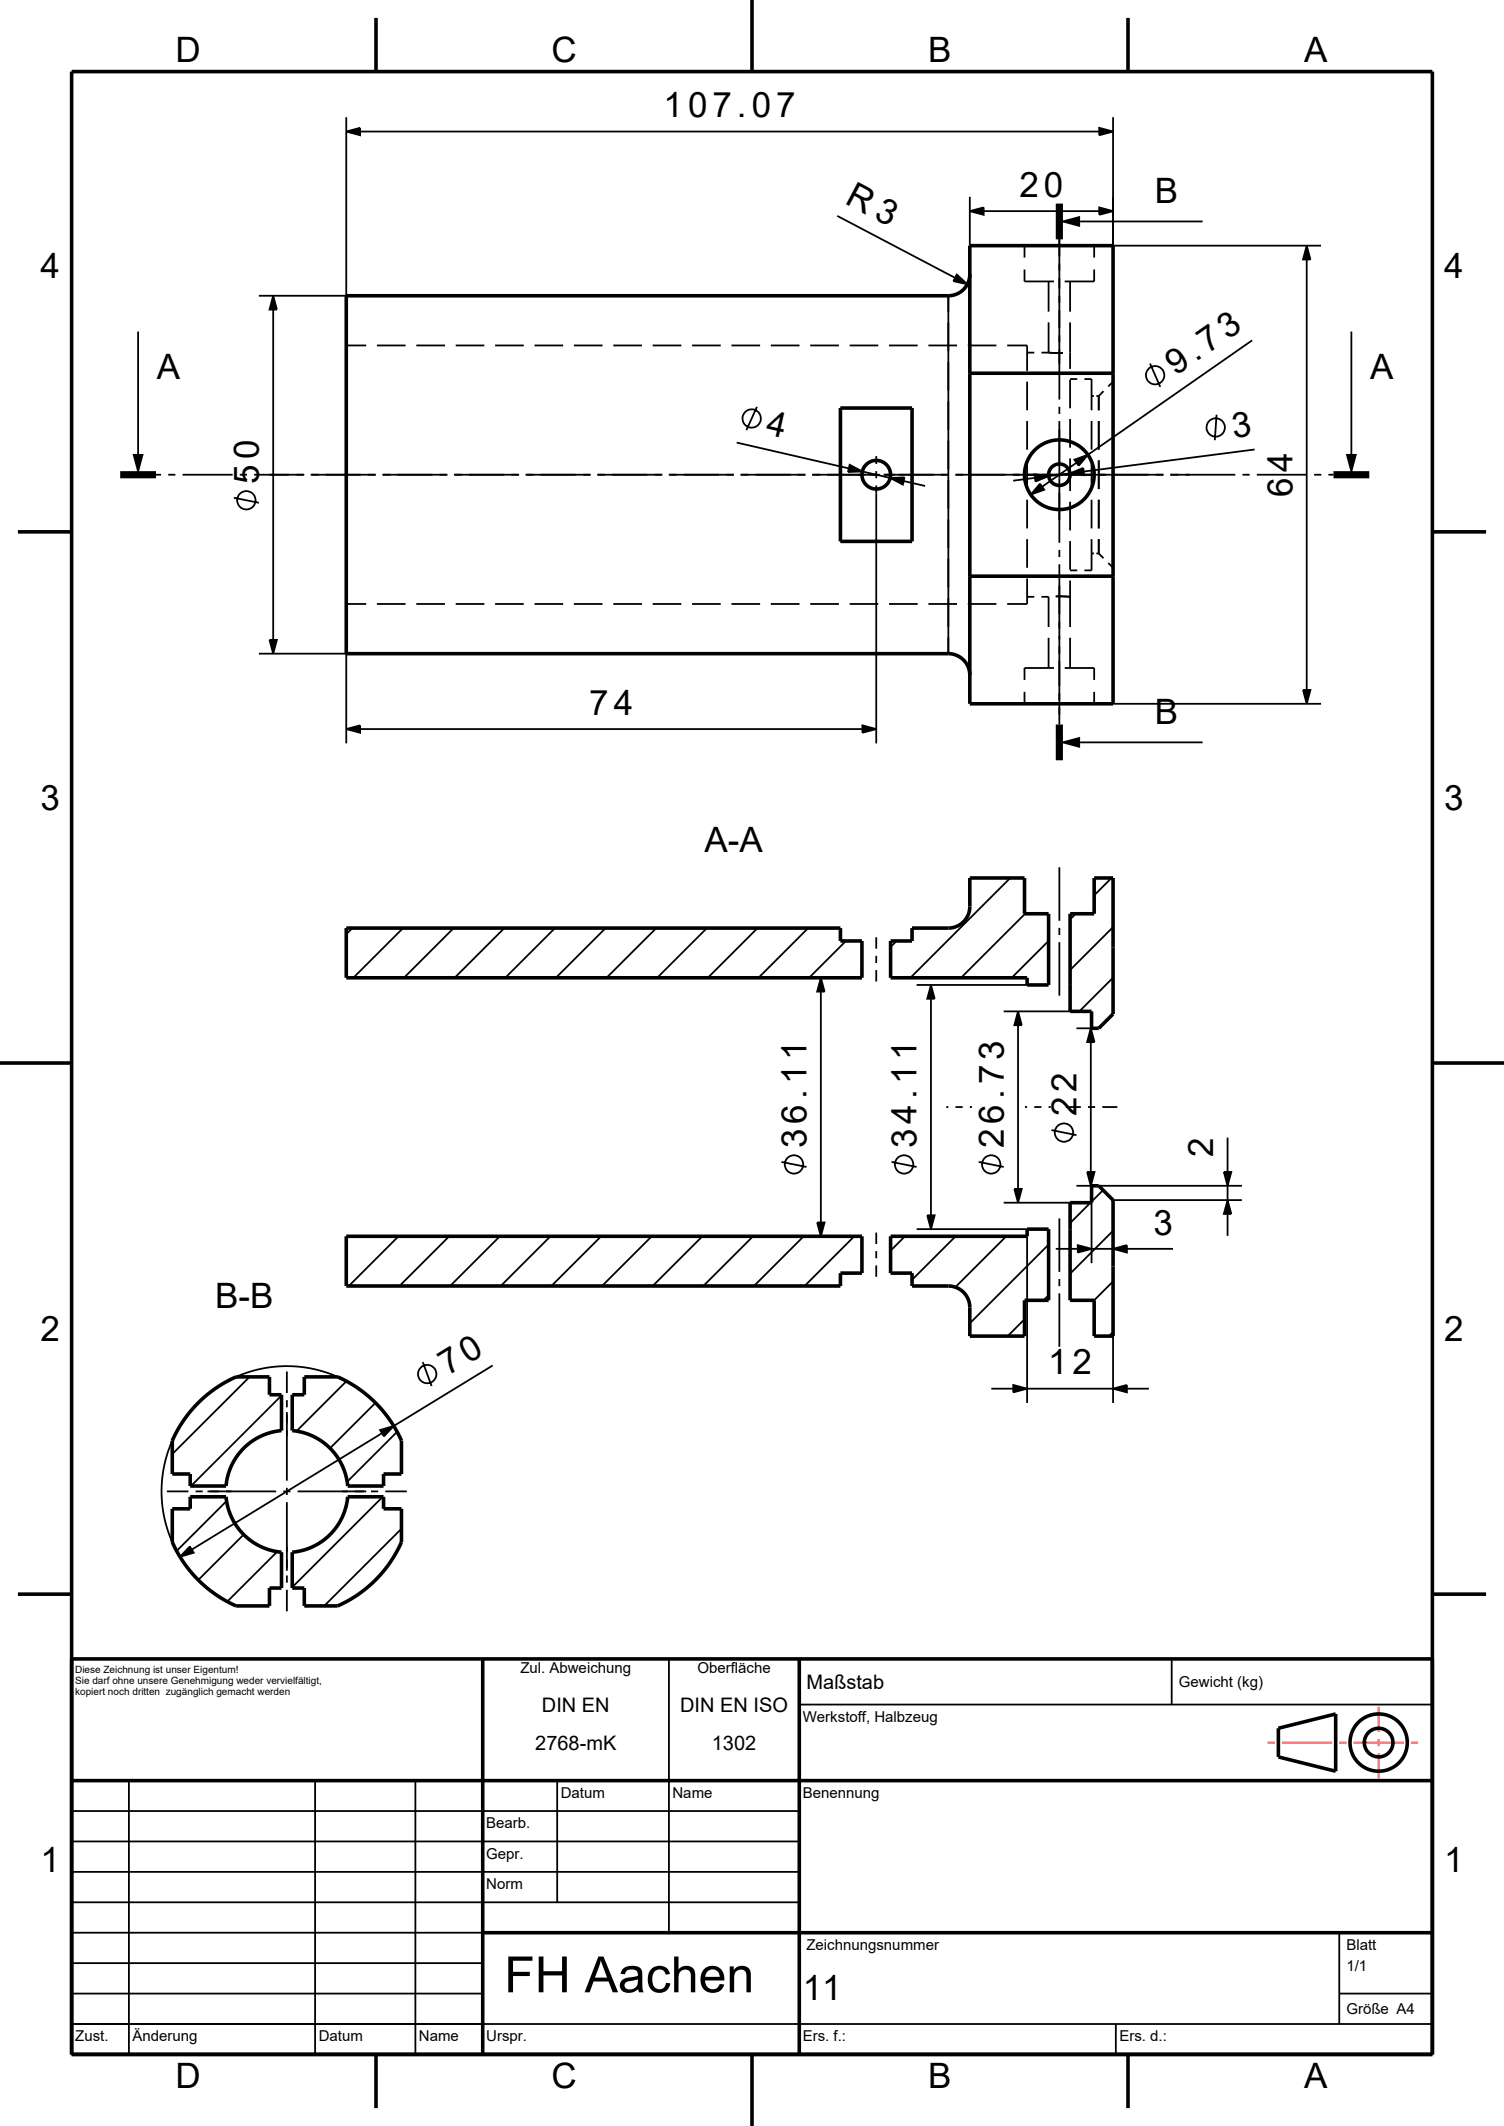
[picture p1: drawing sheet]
<svg xmlns="http://www.w3.org/2000/svg" width="210mm" height="297mm" viewBox="0 0 210 297" stroke-linecap="round" stroke-linejoin="round" font-family="sans-serif">
<g fill="none" stroke="#000" stroke-width=".25">
<path d="M48.3 18.4l2-.5v1zM48.3 16.4v24.9h-12.2M50.3 18.4h103.2M153.5 17.9l1.9 .5-1.9 .5zM155.4 16.4v17.9h29.1M116.9 30.2l16.5 8.6M133.6 38.4l1.5 1.3-2-.4zM135.4 29.5l1.9-.5v1zM135.4 27.5v6.8M137.3 29.5h16.2M143.1 34.3v1.7M143.1 37.7v1.6h4.1"/>
<path d="M146.4 39.3v4.2M147.9 32.8v23M149.4 39.3v4.2M150.8 30.9h17.1M152.8 37.7v1.6h-4.1M152.8 34.3v1.7M153.5 29l1.9 .5-1.9 .5zM182.5 34.3l.5 1.9h-1.1zM182.5 36.2v60.2M19.3 46.3v17.1M38.1 41.3l.6 2h-1.1zM38.1 43.3v46.1"/>
<path d="M48.3 48.3h2.8M52.6 48.3h4M58.1 48.3h4M63.6 48.3h4M69.1 48.3h4M74.6 48.3h4M80.1 48.3h4M85.6 48.3h4M91.1 48.3h4M96.6 48.3h4M102.1 48.3h4M105.7 56.8l-1.5 3.3"/>
<path d="M107.6 48.3h4M113.1 48.3h4M117.3 57h4.3M118.6 48.3h4M123.1 57h4.2M124.1 48.3h4M129.6 48.3h4M132.4 41.3v50M135.1 48.3h4M135.4 52.1h3.8M140.6 48.3h2.8v3.5M140.7 52.1h4"/>
<path d="M143.4 53.3v4M143.4 58.8v4M143.4 49.3h1M145.4 49.3h1M146.2 52.1h4M146.4 49.3h2M146.4 45v4.3M147.9 56.8v1M147.9 58.8v17M149.4 49.3h.1M149.4 45v6.5M149.4 53v4"/>
<path d="M149.4 58.5v4M149.4 53h1M151.4 53h1v4.3M151.7 52.1h3.7M152.4 58.8v4M152.4 55.3h.3M153.1 55.3h.3M153.4 55.3v2M153.4 58.8v4M154.1 54.7l-.7 .6M155.4 53.3l-.7 .7M160.6 50.8l1.4 3.3"/>
<path d="M169.9 57.9l-.3 3.6M174.8 47.5l-22.9 16M188.7 46.3v17.1M21.8 66.3h.7M23.5 66.3h1M25.5 66.3h7M32.6 69.5l3.5 .7M33.5 66.3h1M35.5 66.3h7M43.4 66.3h9.1M53.4 66.3h9.1M63.4 66.3h9.1"/>
<path d="M73.4 66.3h9.1M83.4 66.3h9.1M93.4 66.3h9.1M102.9 61.8l15.6 3.6M103.4 66.3h9.1M113.4 66.3h9.5M117.3 75.6h4.3M118.6 64.9l1.8 1h-2zM120.4 65.9l3.9 .9M122.4 63.7v1.1M122.4 65.8v1M122.4 67.8v36.1"/>
<path d="M123.1 75.6h4.2M123.4 66.3h9.1M124.3 66.8l2-.1-.2 1zM126.2 67.2l3 .7M133.4 66.3h29.1M143.4 64.3v4M143.4 69.8v4M143.4 75.3v4M144.4 66.2l2 .3-1.8 .8zM144.5 66.8l-3 .4M145.2 67.6l.6 .8-1.9 .7zM147.9 76.8v1"/>
<path d="M147.9 78.8v22.4M149.4 66.1l1.9-.7 .1 1zM149.4 66.1l-3 .4M149.4 64v4.6M149.4 70.1v4M149.4 75.6v4M149.4 79.7h1M150 64.2l1.9-.7-1.3 1.6zM150.3 64.6l-4.8 3.4M152.4 64.3v4M152.4 69.8v4M152.4 75.3v4.4h-1"/>
<path d="M152.4 77.3h.3M153.1 77.3h.3M153.4 64.3v4M153.4 69.8v4M153.4 75.3v2M153.4 77.3l.7 .7M154.7 78.7l.7 .6M163.4 66.3h9.1M173.5 66.3h1M175.2 62.8l-23.9 3.1M175.5 66.3h7M183.5 66.3h1"/>
<path d="M185.5 66.3h.7M36.1 91.3h12.2v12.6M37.6 89.4h1.1l-.6 1.9zM48.3 84.4h2.8M52.6 84.4h4M58.1 84.4h4M63.6 84.4h4M69.1 84.4h4M74.6 84.4h4M80.1 84.4h4M85.6 84.4h4M91.1 84.4h4"/>
<path d="M96.6 84.4h4M102.1 84.4h4M107.6 84.4h4M113.1 84.4h4M118.6 84.4h4M124.1 84.4h4M129.6 84.4h4M135.1 84.4h4M135.4 80.5h3.8M140.7 80.5h4M143.1 96.7v1.6M143.4 80.8v3.6h-2.8"/>
<path d="M143.4 83.4h1M145.4 83.4h1v4.2M146.2 80.5h4M146.4 89.1v4.2M147.2 93.3h-4.1v1.7M147.4 83.3l2 .1M148.7 93.3h4.1v1.7M149.4 81.1v6.5M149.4 89.1v4.2M151.7 80.5h3.7M152.8 96.7v1.6h31.7M181.9 96.4h1.1l-.5 1.9z"/>
<path d="M48.3 101.9l2-.6v1.1zM50.3 101.9h70.1M120.4 101.3l2 .6-2 .5zM150.8 103.7h17.1M49.2 129.7l-.9 .8M56.3 129.7l-7 6.9M63.3 129.7l-6.9 6.9M70.4 129.7l-6.9 6.9M77.5 129.7l-7 6.9M84.6 129.7l-7 6.9M91.6 129.7l-6.9 6.9M98.7 129.7l-6.9 6.9"/>
<path d="M105.8 129.7l-7 6.9M112.8 129.7l-6.9 6.9M114.6 136.6l.5 1.9h-1zM114.6 138.5v32.3M118.1 131.5l-5.1 5.1M120.4 136.3l-.4 .3M122.4 130.9v1.6M122.4 133.5v1M122.4 135.5v1.6M125.2 131.5l-.8 .8M128 137.6h15.4M130 137.6l.5 1.9h-1z"/>
<path d="M130 139.5v30.3M141.1 122.7l-14 13.9M143.1 127.7l-8.9 8.9M146.4 131.4l-5.1 5.2M147.9 121.2v7.4M147.9 129.6v1M147.9 131.6v7.5M150.2 127.7l-.8 .7M155.2 122.7l-2.4 2.4M155.4 136.6l-4.7 4.7M155.4 129.5l-6 6M132.1 154.7h.3"/>
<path d="M133.4 154.7h1M135.4 154.7h.3M140.1 141.3h9.3M142.1 141.3l.6 1.9h-1.1zM142.1 143.2v22.9M143.1 154.7h.3M144.4 154.7h1M146.4 154.7h.3M146.8 157.9l3.5 .7M148.8 154.7h2.1M150.3 143.7h2.1M151.9 154.7h1"/>
<path d="M152.3 143.7l.5 1.9h-1zM152.3 145.6v18.1M153.9 154.7h2.1M171.4 158.9v4.8M48.6 172.7l-.3 .2M55.6 172.7l-6.9 7M62.7 172.7l-6.9 7M69.8 172.7l-7 7M76.9 172.7l-7 7M83.9 172.7l-6.9 7M91 172.7l-6.9 7M98.1 172.7l-7 7"/>
<path d="M105.1 172.7l-6.9 7M109.1 162.3l3.5 .7M112.2 172.7l-6.9 7M114.1 170.8h1l-.5 1.9zM119.3 172.7l-7 7M122.4 172.2v1.6M122.4 174.8v1M122.4 176.8v1.6M124.5 162.3l3.5 .7M126.4 172.7l-2 2M128 171.7h15.4M129.5 169.8h1l-.5 1.9z"/>
<path d="M133.4 172.7l-6.1 6.1M136.6 162.3l3.5 .7M140.1 168h9.3M140.5 172.7l-7.1 7.1M141.6 166.1h1.1l-.6 1.9zM143.4 172.7v23.3M146.4 173.9l-11 11M147.4 174.5h3.1M147.9 170.2v7.5M147.9 178.7v1M150.3 165.7h2.1M150.5 173.9l1.9 .6-1.9 .5z"/>
<path d="M151.8 163.7h1l-.5 2zM152.3 168l-2.9 2.9M152.4 168v8.5M152.4 174.5h3M153.4 165.7h20M154 166.3l-1.6 1.6M155.4 174.5l1.9-.6v1.1zM155.4 179l-2.6 2.7M155.4 171.9l-6 6M155.4 167.7h18M157.3 174.5h6.5M170.9 163.7h1l-.5 2z"/>
<path d="M171.4 167.7l.5 1.9h-1zM171.4 165.7v2M171.4 169.6v3.1M33 192.3a17.5 17.5 0 0 1 22.9 8.7M34.8 192.3l-10.7 10.8M39.3 195l-12.6 12.6M40.1 197.3v1.5M40.1 191.6v3M40.1 195.6v1M40.1 197.6v9.2M48.4 193l-7 6.9M52.4 196l-6.3 6.3"/>
<path d="M53.1 199.8l1.9-.6-1.4 1.5zM59 190.3l1.3 3.3M68.8 190.8l-13.8 8.4M138.4 194h3.1M141.5 193.5l1.9 .5-1.9 .5zM143.1 184.3l-2.4 2.4M143.4 194h12M146.4 180.9l-.7 .8M147.9 180.7v7.4M155.4 194l1.9-.5v1zM155.4 186.1l-.6 .6M155.4 186.7v9.3"/>
<path d="M157.3 194h3.1M23.3 208.3h3M24.1 201.3a17.5 17.5 0 0 0 2.2 17.8M26.5 216l.5 .9-1.9 .6zM27.3 208.3h1M29 208.3h9.6M31.6 209.7l-6.9 7M34 214.4l-6.3 6.3M38.7 216.8l-7 6.9M39.6 208.3h1M40.1 207.8v1M40.1 209.8v9.6"/>
<path d="M41.6 208.3h9.2M49.6 208.3h1.5M51.8 208.3h1M53.3 200.2l-26.5 16.3M53.4 209.1l-12.6 12.6M53.8 208.3h3M55.4 200l-6.9 7M56.1 213.6l-10.8 10.7M40.1 220.1v1M40.1 222.1v3M93.4 231.8v38.2M111.6 238.1h88.4"/>
<path d="M163.6 231.8v6.3M10 257.2h101.6M10 253h101.6M18 248.8v38.2M44 248.8v38.2M58 248.8v38.2M77.8 248.8v17M10 278.5h57.4M10 274.2h57.4M10 270h57.4M10 265.8h101.6M10 261.5h101.6"/>
<path d="M187 278.5h13M187 270v12.8M10 282.8h190M155.8 282.8v4.2"/>
<circle cx="105" cy="58.5" r="1.28"/>
<circle cx="161.3" cy="52.4" r="1.28"/>
<circle cx="169.7" cy="59.7" r="1.28"/>
<circle cx="34.4" cy="69.9" r="1.28"/>
<circle cx="148.6" cy="158.2" r="1.28"/>
<circle cx="110.9" cy="162.7" r="1.28"/>
<circle cx="126.2" cy="162.7" r="1.28"/>
<circle cx="138.4" cy="162.7" r="1.28"/>
<circle cx="59.7" cy="192" r="1.28"/>
</g>
<g fill="none" stroke="#000" stroke-width=".5">
<path d="M10 10h190v277h-190zM52.5 2.5v7.5M105 0v10M157.5 2.5v7.5M135.4 38.3a3 3 0 0 1-3 3h-84.1v50h84.1a3 3 0 0 1 3 3M135.4 34.3h20v64h-20zM117.3 57h10v18.6h-10zM135.4 52.1h20M2.5 74.3h7.5M200 74.3h7.5M135.4 80.5h20M48.3 129.7h69v1.8h3.1v5.1h-72.1z"/>
<path d="M124.4 131.5h2.9v-1.8h5.1a3 3 0 0 0 3-3v-4h7.7v5h3.3v9.9h-3v-1h-19zM152.8 122.7h2.6v19l-2 2h-1v-2.4h-3v-13.6h3.4zM0 148.5h10M200 148.5h10M48.3 172.7h72.1v5.2h-3.1v1.8h-69zM124.4 172.7h19v-1h3v10h-3.3v5h-7.7v-4a3 3 0 0 0-3-3h-5.1v-1.8h-2.9zM149.4 168h3v-2.3h1l2 2v19h-2.6v-5h-3.4zM27.6 196a17.5 17.5 0 0 1 5.4-3.7h4.6v2.5h1.7v5.1a8.5 8.5 0 0 0-7.7 7.7h-5v-1.7h-2.5v-4.6a17.5 17.5 0 0 1 3.5-5.3zM42.5 192.3h4.6a17.5 17.5 0 0 1 9 9v4.6h-2.5v1.7h-5.1a8.5 8.5 0 0 0-7.7-7.7v-5.1h1.7zM24.1 210.8h2.5v-1.7h5a8.5 8.5 0 0 0 7.7 7.7v5h-1.7v2.5h-4.6a17.5 17.5 0 0 1-8.9-8.9zM40.8 216.8a8.5 8.5 0 0 0 7.7-7.7h5.1v1.7h2.5v4.6a17.5 17.5 0 0 1-9 8.9h-4.6v-2.5h-1.7zM2.5 222.7h7.5"/>
<path d="M10 231.8h190M67.4 231.8v55.2M111.6 231.8v55.2M200 222.7h7.5M10 248.8h190M178.5 241.4l8-2v8l-8-2zM67.4 270h132.6M52.5 287v7.5M105 287v10M157.5 287v7.5"/>
<circle cx="122.4" cy="66.3" r="2"/>
<circle cx="147.9" cy="66.3" r="4.9"/>
<circle cx="147.9" cy="66.3" r="1.5"/>
<circle cx="192.5" cy="243.4" r="2"/>
<circle cx="192.5" cy="243.4" r="4"/>
</g>
<path d="M192.5 238.4v3.5M177 243.4h1M179 243.4h7M187 243.4h1M189 243.4h7M192.5 242.9v1M192.5 244.9v3.5M197 243.4h1" fill="none" stroke="#f00" stroke-width=".25"/>
<path d="M147.9 28.4v5M16.8 66.3h5M186.2 66.3h5M147.9 101.2v5" fill="none" stroke="#000" stroke-width="1" stroke-linecap="butt"/>
<g fill="#000">
<path d="M48.3 18.4l2-.5v1z" fill-rule="evenodd"/>
<path d="M153.5 17.9l1.9 .5-1.9 .5z" fill-rule="evenodd"/>
<path d="M133.6 38.4l1.5 1.3-2-.4z" fill-rule="evenodd"/>
<path d="M135.4 29.5l1.9-.5v1z" fill-rule="evenodd"/>
<path d="M147.9 30.9l2.9-.7v1.5z" fill-rule="evenodd"/>
<path d="M153.5 29l1.9 .5-1.9 .5z" fill-rule="evenodd"/>
<path d="M182.5 34.3l.5 1.9h-1.1z" fill-rule="evenodd"/>
<path d="M38.1 41.3l.6 2h-1.1z" fill-rule="evenodd"/>
<path d="M18.5 63.4h1.6l-.8 2.9z" fill-rule="evenodd"/>
<path d="M118.6 64.9l1.8 1h-2z" fill-rule="evenodd"/>
<path d="M124.3 66.8l2-.1-.2 1z" fill-rule="evenodd"/>
<path d="M144.4 66.2l2 .3-1.8 .8z" fill-rule="evenodd"/>
<path d="M145.2 67.6l.6 .8-1.9 .7z" fill-rule="evenodd"/>
<path d="M150 64.2l1.9-.7-1.3 1.6z" fill-rule="evenodd"/>
<path d="M149.4 66.1l1.9-.7 .1 1z" fill-rule="evenodd"/>
<path d="M187.9 63.4h1.6l-.8 2.9z" fill-rule="evenodd"/>
<path d="M37.6 89.4h1.1l-.6 1.9z" fill-rule="evenodd"/>
<path d="M181.9 96.4h1.1l-.5 1.9z" fill-rule="evenodd"/>
<path d="M48.3 101.9l2-.6v1.1z" fill-rule="evenodd"/>
<path d="M120.4 101.3l2 .6-2 .5z" fill-rule="evenodd"/>
<path d="M147.9 103.7l2.9-.8v1.6z" fill-rule="evenodd"/>
<path d="M114.6 136.6l.5 1.9h-1z" fill-rule="evenodd"/>
<path d="M130 137.6l.5 1.9h-1z" fill-rule="evenodd"/>
<path d="M142.1 141.3l.6 1.9h-1.1z" fill-rule="evenodd"/>
<path d="M152.3 143.7l.5 1.9h-1z" fill-rule="evenodd"/>
<path d="M114.1 170.8h1l-.5 1.9z" fill-rule="evenodd"/>
<path d="M129.5 169.8h1l-.5 1.9z" fill-rule="evenodd"/>
<path d="M141.6 166.1h1.1l-.6 1.9z" fill-rule="evenodd"/>
<path d="M150.5 173.9l1.9 .6-1.9 .5z" fill-rule="evenodd"/>
<path d="M151.8 163.7h1l-.5 2z" fill-rule="evenodd"/>
<path d="M155.4 174.5l1.9-.6v1.1z" fill-rule="evenodd"/>
<path d="M170.9 163.7h1l-.5 2z" fill-rule="evenodd"/>
<path d="M171.4 167.7l.5 1.9h-1z" fill-rule="evenodd"/>
<path d="M141.5 193.5l1.9 .5-1.9 .5z" fill-rule="evenodd"/>
<path d="M155.4 194l1.9-.5v1z" fill-rule="evenodd"/>
<path d="M26.5 216l.5 .9-1.9 .6z" fill-rule="evenodd"/>
<path d="M53.1 199.8l1.9-.6-1.4 1.5z" fill-rule="evenodd"/>
</g>
<text font-size="7" x="70.4" y="278.3">FH Aachen</text>
<g font-size="4.9">
<text x="24.5" y="8.7">D</text>
<text x="77" y="8.7">C</text>
<text x="129.6" y="8.7">B</text>
<text x="182.1" y="8.7">A</text>
<text x="92.7" y="16.4">107.07</text>
<text x="117.8" y="28.4" transform="rotate(28 117.8 28.4)">R 3</text>
<text x="142.3" y="27.5">20</text>
<text x="161.2" y="28.3">B</text>
<text x="5.6" y="38.9">4</text>
<text x="201.6" y="38.9">4</text>
<text x="21.9" y="53">A</text>
<text x="164.2" y="52.5" transform="rotate(-35 164.2 52.5)">9.73</text>
<text x="191.3" y="53">A</text>
<text x="106.8" y="60.7" transform="rotate(13 106.8 60.7)">4</text>
<text x="172.2" y="61.2" transform="rotate(-7 172.2 61.2)">3</text>
<text x="36.1" y="67.6" transform="rotate(-90 36.1 67.6)">50</text>
<text x="180.5" y="69.4" transform="rotate(-90 180.5 69.4)">64</text>
<text x="82.3" y="99.9">74</text>
<text x="161.2" y="101.1">B</text>
<text x="5.6" y="113.1">3</text>
<text x="201.6" y="113.1">3</text>
<text x="98.4" y="119.1">A-A</text>
<text x="150.3" y="155.9" transform="rotate(-90 150.3 155.9)">22</text>
<text x="112.6" y="160.4" transform="rotate(-90 112.6 160.4)">36.11</text>
<text x="128" y="160.4" transform="rotate(-90 128 160.4)">34.11</text>
<text x="140.1" y="160.4" transform="rotate(-90 140.1 160.4)">26.73</text>
<text x="169.4" y="161.6" transform="rotate(-90 169.4 161.6)">2</text>
<text x="161.1" y="172.5">3</text>
<text x="30.1" y="182.8">B-B</text>
<text x="5.6" y="187.3">2</text>
<text x="146.3" y="192">12</text>
<text x="201.6" y="187.3">2</text>
<text x="62.5" y="192.3" transform="rotate(-31 62.5 192.3)">70</text>
<text x="5.6" y="261.5">1</text>
<text x="201.6" y="261.5">1</text>
<text x="112.1" y="279.4">11</text>
<text x="24.5" y="291.7">D</text>
<text x="77" y="291.7">C</text>
<text x="129.6" y="291.7">B</text>
<text x="182.1" y="291.7">A</text>
</g>
<g font-size="2.8">
<text x="75.7" y="239.1">DIN EN</text>
<text x="95" y="239.1">DIN EN ISO</text>
<text x="112.6" y="235.9">Maßstab</text>
<text x="74.7" y="244.4">2768-mK</text>
<text x="99.4" y="244.4">1302</text>
</g>
<g font-size="2.1">
<text x="72.7" y="233.6">Zul. Abweichung</text>
<text x="97.4" y="233.6">Oberfläche</text>
<text x="164.6" y="235.7">Gewicht (kg)</text>
<text x="112.1" y="240.5">Werkstoff, Halbzeug</text>
<text x="78.3" y="251.1">Datum</text>
<text x="93.9" y="251.1">Name</text>
<text x="112.1" y="251.1">Benennung</text>
<text x="67.9" y="255.4">Bearb.</text>
<text x="67.9" y="259.6">Gepr.</text>
<text x="67.9" y="263.9">Norm</text>
<text x="112.6" y="272.4">Zeichnungsnummer</text>
<text x="188" y="272.4">Blatt</text>
<text x="188" y="275.4">1/1</text>
<text x="188" y="281.4">Größe A4</text>
<text x="10.5" y="285.1">Zust.</text>
<text x="18.5" y="285.1">Änderung</text>
<text x="44.5" y="285.1">Datum</text>
<text x="58.5" y="285.1">Name</text>
<text x="67.9" y="285.1">Urspr.</text>
<text x="112.1" y="285.1">Ers. f.:</text>
<text x="156.3" y="285.1">Ers. d.:</text>
</g>
<g font-size="1.4">
<text x="10.5" y="233.7">Diese Zeichnung ist unser Eigentum!</text>
<text x="10.5" y="235.2">Sie darf ohne unsere Genehmigung weder vervielfältigt,</text>
<text x="10.5" y="236.8">kopiert noch dritten zugänglich gemacht werden</text>
</g>
</svg>
